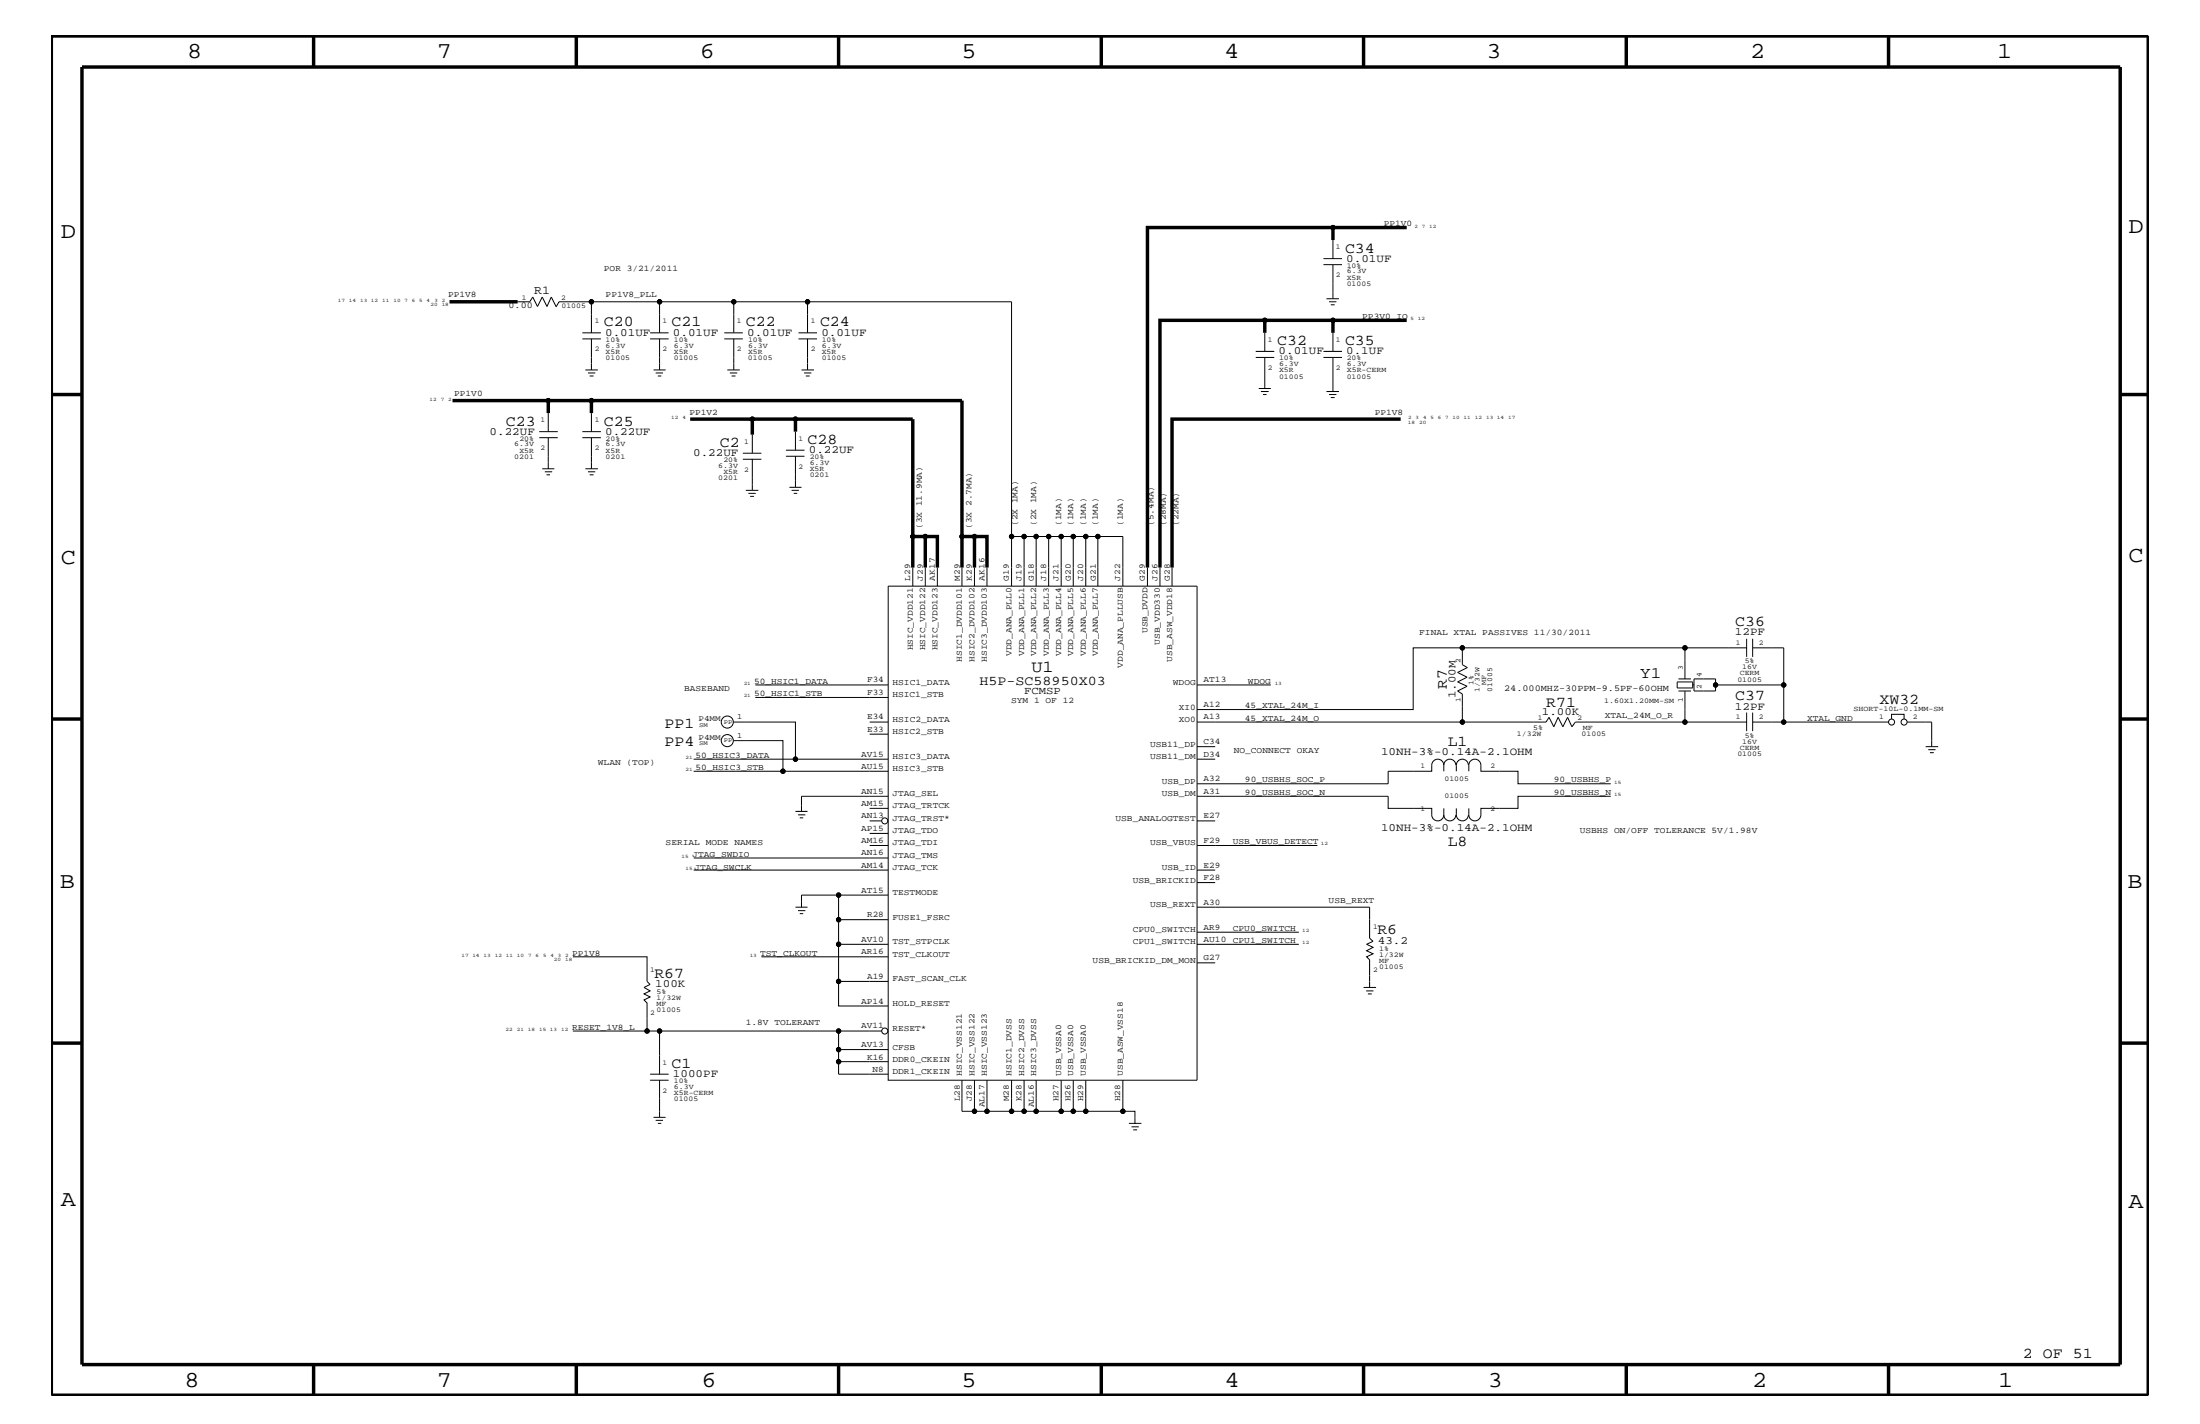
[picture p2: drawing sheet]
<svg xmlns="http://www.w3.org/2000/svg" width="432mm" height="279mm" viewBox="0 0 432 279" stroke-linecap="round" stroke-linejoin="round" font-family="sans-serif">
<g fill="none" stroke="#000" stroke-width=".2">
<path d="M101.6 59.2h2.4l.6-.9 .9 1.8 .9-1.8 1 1.8 .8-1.8 .9 1.8M116.1 59.2h13.4M144 59.2h-14.5v6.1M158.5 59.2h-14.5v6.1M259.8 51.9h3.6M259.8 50.7h3.6M260.4 58.6h2.4M260.9 59.2h1.4M261.2 59.8h.8M261.6 47.1v3.6M261.6 51.9v6.7M109.1 60.2l.6-1h6.4v6.1"/>
<path d="M114.3 66.5h3.6M114.3 65.3h3.6M114.9 72.6h2.4M115.4 73.2h1.4M115.7 73.8h.8M116.1 66.5v6.1M127.6 66.5h3.6M127.6 65.3h3.6M128.3 72.6h2.3M128.7 73.2h1.4M129.1 73.8h.7M129.5 66.5v6.1"/>
<path d="M142.2 66.5h3.6M142.2 65.3h3.6M142.7 72.6h2.5M143.3 73.2h1.4M143.6 73.8h.8M144 66.5v6.1M156.7 66.5h3.7M156.7 65.3h3.7M157.3 72.6h2.5M157.8 73.2h1.5M158.2 73.8h.7M158.5 65.3v-6.1h40v55.8"/>
<path d="M158.5 66.5v6.1M246.5 70.1h3.6M246.5 68.9h3.6M247.1 76.2h2.3M247.5 76.8h1.5M247.9 77.4h.7M248.2 65.3v3.6M248.2 70.1v6.1M259.8 70.1h3.6M259.8 68.9h3.6M260.4 76.8h2.4M260.9 77.4h1.4"/>
<path d="M261.2 78h.8M261.6 65.3v3.6M261.6 70.1v6.7M105.8 85.9h3.7M105.8 84.7h3.7M106.4 92h2.4M106.9 92.6h1.5M107.3 93.2h.7M107.6 81.1v3.6M107.6 85.9v6.1M114.3 85.9h3.6M114.3 84.7h3.6"/>
<path d="M114.9 92h2.4M115.4 92.6h1.4M115.7 93.2h.8M116.1 81.1v3.6M116.1 85.9v6.1M145.8 90.1h3.6M145.8 88.9h3.6M146.4 96.2h2.4M146.9 96.8h1.4M147.2 97.4h.8M147.7 85.3v3.6M147.7 90.1v6.1"/>
<path d="M154.3 89.5h3.6M154.3 88.3h3.6M154.9 95.6h2.4M155.4 96.2h1.4M155.8 96.8h.7M156.1 84.7v3.6M156.1 89.5v6.1M174.3 115h60.7v96.9h-60.7zM179.2 111.4v3.6M181.6 111.4v3.6M184 111.4v3.6M188.8 111.4v3.6"/>
<path d="M191.3 111.4v3.6M193.7 111.4v3.6M198.5 105.3h7.3M201 105.3v9.7M203.4 105.3v9.7M208.3 105.3h-2.5v9.7M210.7 105.3h-2.4v9.7M213.1 105.3h-2.4v9.7M215.5 115v-9.7h4.9v9.7M215.5 105.3h-2.4v9.7M225.2 111.4v3.6M227.7 111.4v3.6"/>
<path d="M230 111.4v3.6M148.3 134.4h26M148.3 136.8h26M235 134.4h14.4M287 127.1h-9.6v12.1h-42.4M288 131l-1.9 .9 1.9 1-1.9 .9 1.9 .8-1.9 1 .9 .6v5.5h16.4l.6-1 1 1.9 .8-1.9 .9 1.9 1-1.9 .8 1.9 .7-.9h33.6M329.2 133.8h3v1.2h-3zM329.4 135.6h2.5M329.4 133.2h2.5M330.7 127.1h-43.7v3.3l1 .6M330.7 135.6v6.1M332.2 134.4h.3"/>
<path d="M332.5 133.2h4.2v2.4h-4.2zM336.7 134.4h13.4M342.8 127.1h-12.1v6.1M342.8 125.3v3.6M342.8 139.8v3.7M344 125.3v3.6M344 139.8v3.7M344 127.1h6.1v7.3M350.1 134.4v7.3h20.6M136.1 151.3h17.6M136.1 149h20M144 141.7h12.1v7.3h18.2"/>
<path d="M144 145.3h9.7v6h20.6M156.1 159.2h2.4M156.6 159.9h1.5M170.7 141.7h3.6M170.7 144h3.6M170.7 158.6h3.6M174.3 156.2h-17v3M235 156.2h37.5v2.4h8.5v1.3a1.19 1.19 0 0 0 1.2 1.2 1.19 1.19 0 0 0 1.2-1.2M235 141.7h52M235 146.5h3.5M235 149h3.5M283.4 150.1a1.19 1.19 0 0 0-1.2-1.1 1.19 1.19 0 0 0-1.2 1.1v1.2h-8.5v2.5h-37.5"/>
<path d="M283.4 150.1a1.19 1.19 0 0 1 1.2-1.1 1.19 1.19 0 0 1 1.2 1.1M283.4 159.9a1.19 1.19 0 0 0 1.2 1.2 1.19 1.19 0 0 0 1.2-1.2M283.4 150.1v1.2M283.4 158.6v1.3M285.8 158.6v1.3a1.19 1.19 0 0 0 1.2 1.2 1.19 1.19 0 0 0 1.2-1.2M288.2 150.1a1.19 1.19 0 0 0-1.2-1.1 1.19 1.19 0 0 0-1.2 1.1v1.2M288.3 151.3v-1.2a1.19 1.19 0 0 1 1.2-1.1 1.19 1.19 0 0 1 1.2 1.1v1.2h7.2v2.5h18.2M316.1 156.2h-18.2v2.4h-7.2v1.3a1.19 1.19 0 0 1-1.2 1.2 1.19 1.19 0 0 1-1.2-1.2v-1.3M344 141.7h6.1M371.3 141.1v-.9h2.4v.9M374.3 141.7h4.8v4.8M378 146.5h2.4"/>
<path d="M378.5 147.1h1.4M378.8 147.7h.8M136.1 170.7h38.2M136.1 168.3h38.2M156.1 178h2.4M156.6 178.7h1.5M157 160.5h.6M157 179.3h.6M164.6 175.6v4.9h9.7M170.7 165.9h3.6M170.7 163.5h3.6M170.7 161.1h2.4"/>
<path d="M174.3 175.6h-17v2.4M235 178h33.8v6.1l.7 .6-1.3 .6 1.3 .6-1.3 .6 1.3 .6-1.3 .6 .6 .6v5.4M235 165.9h23.6M235 170.7h3.5M235 161.1h3.5M235 173.2h3.5M112.4 187.7h14.6v4.9l.6 .6-1.2 .5 1.2 .7-1.2 .6 1.2 .6-1.2 .6 .6 .6v5.5M149.4 187.7h24.9M164.6 180.5v4.8h9.7M164.6 185.3v7.3h9.7M164.6 192.6v4.8h9.7M235 185.3h19.9"/>
<path d="M235 182.9h19.9M235 188.9h3.5M267.6 193.7h2.5M268.1 194.4h1.5M268.5 195h.7M112.4 202.3h14.6M127 202.3h2.5v8.5M127.6 211.9h3.6M127.6 210.8h3.6M128.3 219.2h2.3M128.7 219.8h1.4M129.5 211.9v7.3"/>
<path d="M129.5 202.3h43.6M164.6 208.3v2.5h9.7M164.6 202.3v3.6M174.3 205.9h-9.7v2.4h9.7M188.8 211.9v6.1h2.5M191.3 211.9v6.1h2.4M193.7 211.9v6.1h4.8M198.5 211.9v6.1M198.5 218h2.5M201 211.9v6.1h2.4M203.4 211.9v6.1h4.9M208.3 211.9v6.1"/>
<path d="M208.3 218h2.4M210.7 211.9v6.1h2.4M213.1 211.9v6.1h7.3M220.4 211.9v6.1h2.4v2.4M129.1 220.4h.7M221.6 220.4h2.4M222.1 221.1h1.4M222.4 221.7h.8"/>
<circle cx="116.1" cy="59.2" r=".42"/>
<circle cx="129.5" cy="59.2" r=".42"/>
<circle cx="144" cy="59.2" r=".42"/>
<circle cx="158.5" cy="59.2" r=".42"/>
<circle cx="261.6" cy="44.6" r=".42"/>
<circle cx="107.6" cy="78.6" r=".42"/>
<circle cx="116.1" cy="78.6" r=".42"/>
<circle cx="248.2" cy="62.9" r=".42"/>
<circle cx="261.6" cy="62.9" r=".42"/>
<circle cx="147.7" cy="82.2" r=".42"/>
<circle cx="156.1" cy="82.2" r=".42"/>
<circle cx="179.2" cy="105.3" r=".42"/>
<circle cx="181.6" cy="105.3" r=".42"/>
<circle cx="188.8" cy="105.3" r=".42"/>
<circle cx="191.3" cy="105.3" r=".42"/>
<circle cx="198.5" cy="105.3" r=".42"/>
<circle cx="201" cy="105.3" r=".42"/>
<circle cx="203.4" cy="105.3" r=".42"/>
<circle cx="205.8" cy="105.3" r=".42"/>
<circle cx="208.3" cy="105.3" r=".42"/>
<circle cx="210.7" cy="105.3" r=".42"/>
<circle cx="213.1" cy="105.3" r=".42"/>
<circle cx="215.5" cy="105.3" r=".42"/>
<circle cx="287" cy="127.1" r=".42"/>
<circle cx="330.7" cy="127.1" r=".42"/>
<circle cx="336.7" cy="134.4" r=".42"/>
<circle cx="350.1" cy="134.4" r=".42"/>
<circle cx="142.7" cy="141.7" r="1.19"/>
<circle cx="142.7" cy="145.3" r="1.19"/>
<circle cx="153.7" cy="151.3" r=".42"/>
<circle cx="156.1" cy="149" r=".42"/>
<circle cx="287" cy="141.7" r=".42"/>
<circle cx="330.7" cy="141.7" r=".42"/>
<circle cx="350.1" cy="141.7" r=".42"/>
<circle cx="371.3" cy="141.7" r=".59"/>
<circle cx="373.7" cy="141.7" r=".59"/>
<circle cx="164.6" cy="175.6" r=".42"/>
<circle cx="173.7" cy="161.1" r=".59"/>
<circle cx="164.6" cy="180.5" r=".42"/>
<circle cx="164.6" cy="192.6" r=".42"/>
<circle cx="164.6" cy="185.3" r=".42"/>
<circle cx="127" cy="202.3" r=".42"/>
<circle cx="129.5" cy="202.3" r=".42"/>
<circle cx="164.6" cy="208.3" r=".42"/>
<circle cx="164.6" cy="202.3" r=".42"/>
<circle cx="164.6" cy="205.9" r=".42"/>
<circle cx="173.7" cy="202.3" r=".59"/>
<circle cx="191.3" cy="218" r=".42"/>
<circle cx="193.7" cy="218" r=".42"/>
<circle cx="198.5" cy="218" r=".42"/>
<circle cx="201" cy="218" r=".42"/>
<circle cx="203.4" cy="218" r=".42"/>
<circle cx="208.3" cy="218" r=".42"/>
<circle cx="210.7" cy="218" r=".42"/>
<circle cx="213.1" cy="218" r=".42"/>
<circle cx="220.4" cy="218" r=".42"/>
</g>
<g fill="none" stroke="#000" stroke-width=".68" stroke-linecap="butt">
<path d="M10.1 7.1h411.5v266.7h-411.5zM16.1 13.2h400v254.5h-400zM61.6 7.1v6.1M113.1 7.1v6.1M164.6 7.1v6.1M216.2 7.1v6.1M267.6 7.1v6.1M319.2 7.1v6.1M370.7 7.1v6.1M88.2 59.2h13.4M261.6 44.6v2.5M276.1 44.6h-50.9v66.8"/>
<path d="M10.1 77.4h6M88.8 78.6h18.8M116.1 78.6h72.7v32.8M248.2 65.3v-2.4h-20.5v48.5M248.2 62.9h13.4M276.1 62.9h-14.5v2.4M416.1 77.4h5.5M107.6 81.1v-2.5h8.5v2.5M135.5 82.2h12.2M156.1 84.7v-2.5h-8.4v3.1M156.1 82.2h23.1v29.2M274.9 82.2h-44.9v29.2"/>
<path d="M179.2 105.3h2.4M181.6 111.4v-6.1h2.4v6.1M188.8 105.3h2.5v6.1M191.3 105.3h2.4v6.1M10.1 141.1h6M416.1 141.1h5.5M10.1 204.7h6M416.1 204.7h5.5M61.6 267.7v6.1M113.1 267.7v6.1M164.6 267.7v6.1M216.2 268v5.8"/>
<path d="M267.6 267.7v6.1M319.2 267.7v6.1M370.7 267.7v6.1"/>
</g>
<g fill="#000">
<circle cx="116.1" cy="59.2" r=".42"/>
<circle cx="129.5" cy="59.2" r=".42"/>
<circle cx="144" cy="59.2" r=".42"/>
<circle cx="158.5" cy="59.2" r=".42"/>
<circle cx="261.6" cy="44.6" r=".42"/>
<circle cx="107.6" cy="78.6" r=".42"/>
<circle cx="116.1" cy="78.6" r=".42"/>
<circle cx="248.2" cy="62.9" r=".42"/>
<circle cx="261.6" cy="62.9" r=".42"/>
<circle cx="147.7" cy="82.2" r=".42"/>
<circle cx="156.1" cy="82.2" r=".42"/>
<circle cx="179.2" cy="105.3" r=".42"/>
<circle cx="181.6" cy="105.3" r=".42"/>
<circle cx="188.8" cy="105.3" r=".42"/>
<circle cx="191.3" cy="105.3" r=".42"/>
<circle cx="198.5" cy="105.3" r=".42"/>
<circle cx="201" cy="105.3" r=".42"/>
<circle cx="203.4" cy="105.3" r=".42"/>
<circle cx="205.8" cy="105.3" r=".42"/>
<circle cx="208.3" cy="105.3" r=".42"/>
<circle cx="210.7" cy="105.3" r=".42"/>
<circle cx="213.1" cy="105.3" r=".42"/>
<circle cx="215.5" cy="105.3" r=".42"/>
<circle cx="287" cy="127.1" r=".42"/>
<circle cx="330.7" cy="127.1" r=".42"/>
<circle cx="336.7" cy="134.4" r=".42"/>
<circle cx="350.1" cy="134.4" r=".42"/>
<circle cx="153.7" cy="151.3" r=".42"/>
<circle cx="156.1" cy="149" r=".42"/>
<circle cx="287" cy="141.7" r=".42"/>
<circle cx="330.7" cy="141.7" r=".42"/>
<circle cx="350.1" cy="141.7" r=".42"/>
<circle cx="164.6" cy="175.6" r=".42"/>
<circle cx="164.6" cy="180.5" r=".42"/>
<circle cx="164.6" cy="192.6" r=".42"/>
<circle cx="164.6" cy="185.3" r=".42"/>
<circle cx="127" cy="202.3" r=".42"/>
<circle cx="129.5" cy="202.3" r=".42"/>
<circle cx="164.6" cy="208.3" r=".42"/>
<circle cx="164.6" cy="202.3" r=".42"/>
<circle cx="164.6" cy="205.9" r=".42"/>
<circle cx="191.3" cy="218" r=".42"/>
<circle cx="193.7" cy="218" r=".42"/>
<circle cx="198.5" cy="218" r=".42"/>
<circle cx="201" cy="218" r=".42"/>
<circle cx="203.4" cy="218" r=".42"/>
<circle cx="208.3" cy="218" r=".42"/>
<circle cx="210.7" cy="218" r=".42"/>
<circle cx="213.1" cy="218" r=".42"/>
<circle cx="220.4" cy="218" r=".42"/>
</g>
<g font-size="4.5">
<text x="36.7" y="11.5">8</text>
<text x="85.8" y="11.5">7</text>
<text x="137.3" y="11.5">6</text>
<text x="188.7" y="11.5">5</text>
<text x="240.3" y="11.5">4</text>
<text x="291.8" y="11.5">3</text>
<text x="343.5" y="11.5">2</text>
<text x="392" y="11.5">1</text>
<text x="11.9" y="46.8">D</text>
<text x="417.7" y="45.7">D</text>
<text x="11.9" y="110.6">C</text>
<text x="417.7" y="110.3">C</text>
<text x="11.8" y="174.3">B</text>
<text x="417.6" y="174.2">B</text>
<text x="11.9" y="236.7">A</text>
<text x="417.7" y="237.1">A</text>
<text x="36.2" y="272.1">8</text>
<text x="85.8" y="272.1">7</text>
<text x="137.7" y="272.1">6</text>
<text x="188.7" y="272.1">5</text>
<text x="240.4" y="272.1">4</text>
<text x="292" y="272.1">3</text>
<text x="343.9" y="272.1">2</text>
<text x="392.2" y="272.1">1</text>
</g>
<text font-size="3.3" x="202.4" y="131.9">U1</text>
<text font-size="3.1" x="321.9" y="133">Y1</text>
<g font-size="3">
<text x="264" y="49.6">C34</text>
<text x="118.5" y="64">C20</text>
<text x="131.8" y="64">C21</text>
<text x="146.4" y="64">C22</text>
<text x="161" y="64">C24</text>
<text x="250.7" y="67.7">C32</text>
<text x="264" y="67.7">C35</text>
<text x="99.3" y="83.5">C23</text>
<text x="118.5" y="83.5">C25</text>
<text x="141.3" y="87.7">C2</text>
<text x="158.5" y="87.1">C28</text>
<text x="340.6" y="122.9">C36</text>
<text x="284" y="135.2" transform="rotate(-90 284 135.2)">R7</text>
<text x="340.6" y="137.4">C37</text>
<text x="130.4" y="142.8">PP1</text>
<text x="303.5" y="138.6">R71</text>
<text x="368.9" y="138.1">XW32</text>
<text x="130.4" y="146.4">PP4</text>
<text x="284.1" y="146.4">L1</text>
<text x="284.1" y="166.1">L8</text>
<text x="270.3" y="183.3">R6</text>
<text x="128.4" y="191.9">R67</text>
<text x="131.8" y="209.6">C1</text>
<text x="397" y="266.5">2 OF 51</text>
</g>
<text font-size="2.6" x="192.2" y="134.4">H5P-SC58950X03</text>
<text font-size="2.4" x="104.9" y="57.8">R1</text>
<g font-size="2.2">
<text x="264.2" y="51.3">0.01UF</text>
<text x="118.8" y="65.9">0.01UF</text>
<text x="132.1" y="65.9">0.01UF</text>
<text x="146.6" y="65.9">0.01UF</text>
<text x="161.2" y="65.9">0.01UF</text>
<text x="251" y="69.5">0.01UF</text>
<text x="264.2" y="69.5">0.1UF</text>
<text x="96.1" y="85.3">0.22UF</text>
<text x="118.8" y="85.3">0.22UF</text>
<text x="136.1" y="89.5">0.22UF</text>
<text x="158.8" y="88.9">0.22UF</text>
<text x="340.5" y="124.7">12PF</text>
<text x="285.7" y="137" transform="rotate(-90 285.7 137)">1.00M</text>
<text x="302.6" y="140.3">1.00K</text>
<text x="340.5" y="139.2">12PF</text>
<text x="271.1" y="148.1">10NH-3%-0.14A-2.1OHM</text>
<text x="271.1" y="163.1">10NH-3%-0.14A-2.1OHM</text>
<text x="270.4" y="185.2">43.2</text>
<text x="128.6" y="193.7">100K</text>
<text x="132.1" y="211.4">1000PF</text>
</g>
<text font-size="2.1" x="201" y="136.2">FCMSP</text>
<g font-size="1.8">
<text x="99.8" y="60.4">0.00</text>
<text x="295.2" y="135.6">24.000MHZ-30PPM-9.5PF-60OHM</text>
</g>
<g font-size="1.7">
<text x="271.6" y="44.4">PP1V0</text>
<text x="118.5" y="53.2">POR 3/21/2011</text>
<text x="88" y="58.4">PP1V8</text>
<text x="118.9" y="58.4">PP1V8_PLL</text>
<text x="267.4" y="62.6">PP3V0_IO</text>
<text x="89.2" y="77.8">PP1V0</text>
<text x="135.3" y="81.4">PP1V2</text>
<text x="269.8" y="81.4">PP1V8</text>
<text x="180.9" y="103.8" transform="rotate(-90 180.9 103.8)">(3X 11.9MA)</text>
<text x="190.7" y="103.8" transform="rotate(-90 190.7 103.8)">(3X 2.7MA)</text>
<text x="199.7" y="103.2" transform="rotate(-90 199.7 103.2)">(2X 1MA)</text>
<text x="203.4" y="103.2" transform="rotate(-90 203.4 103.2)">(2X 1MA)</text>
<text x="208.3" y="103.2" transform="rotate(-90 208.3 103.2)">(1MA)</text>
<text x="210.7" y="103.2" transform="rotate(-90 210.7 103.2)">(1MA)</text>
<text x="213.1" y="103.2" transform="rotate(-90 213.1 103.2)">(1MA)</text>
<text x="215.5" y="103.2" transform="rotate(-90 215.5 103.2)">(1MA)</text>
<text x="220.4" y="103.2" transform="rotate(-90 220.4 103.2)">(1MA)</text>
<text x="226.4" y="103.2" transform="rotate(-90 226.4 103.2)">(5.4MA)</text>
<text x="228.9" y="103.2" transform="rotate(-90 228.9 103.2)">(28MA)</text>
<text x="231.3" y="103.2" transform="rotate(-90 231.3 103.2)">(22MA)</text>
<text x="178.6" y="113.9" transform="rotate(-90 178.6 113.9)">L29</text>
<text x="181.1" y="113.9" transform="rotate(-90 181.1 113.9)">J29</text>
<text x="183.5" y="113.9" transform="rotate(-90 183.5 113.9)">AK17</text>
<text x="188.4" y="113.9" transform="rotate(-90 188.4 113.9)">M29</text>
<text x="190.8" y="113.9" transform="rotate(-90 190.8 113.9)">K29</text>
<text x="193.2" y="113.9" transform="rotate(-90 193.2 113.9)">AK16</text>
<text x="198" y="113.9" transform="rotate(-90 198 113.9)">G19</text>
<text x="200.5" y="113.9" transform="rotate(-90 200.5 113.9)">J19</text>
<text x="202.9" y="113.9" transform="rotate(-90 202.9 113.9)">G18</text>
<text x="205.3" y="113.9" transform="rotate(-90 205.3 113.9)">J18</text>
<text x="207.8" y="113.9" transform="rotate(-90 207.8 113.9)">J21</text>
<text x="210.1" y="113.9" transform="rotate(-90 210.1 113.9)">G20</text>
<text x="212.6" y="113.9" transform="rotate(-90 212.6 113.9)">J20</text>
<text x="215.1" y="113.9" transform="rotate(-90 215.1 113.9)">G21</text>
<text x="219.9" y="113.9" transform="rotate(-90 219.9 113.9)">J22</text>
<text x="224.7" y="113.9" transform="rotate(-90 224.7 113.9)">G29</text>
<text x="227.2" y="113.9" transform="rotate(-90 227.2 113.9)">J26</text>
<text x="229.6" y="113.9" transform="rotate(-90 229.6 113.9)">G28</text>
<text x="225.2" y="124.2" transform="rotate(-90 225.2 124.2)">USB_DVDD</text>
<text x="278.6" y="124.7">FINAL XTAL PASSIVES 11/30/2011</text>
<text x="179.2" y="127.6" transform="rotate(-90 179.2 127.6)">HSIC_VDD121</text>
<text x="181.6" y="127.6" transform="rotate(-90 181.6 127.6)">HSIC_VDD122</text>
<text x="184" y="127.6" transform="rotate(-90 184 127.6)">HSIC_VDD123</text>
<text x="188.8" y="129.8" transform="rotate(-90 188.8 129.8)">HSIC1_DVDD101</text>
<text x="191.3" y="129.8" transform="rotate(-90 191.3 129.8)">HSIC2_DVDD102</text>
<text x="193.7" y="129.8" transform="rotate(-90 193.7 129.8)">HSIC3_DVDD103</text>
<text x="198.5" y="128.7" transform="rotate(-90 198.5 128.7)">VDD_ANA_PLL0</text>
<text x="201" y="128.7" transform="rotate(-90 201 128.7)">VDD_ANA_PLL1</text>
<text x="203.4" y="128.7" transform="rotate(-90 203.4 128.7)">VDD_ANA_PLL2</text>
<text x="205.8" y="128.7" transform="rotate(-90 205.8 128.7)">VDD_ANA_PLL3</text>
<text x="208.3" y="128.7" transform="rotate(-90 208.3 128.7)">VDD_ANA_PLL4</text>
<text x="210.7" y="128.7" transform="rotate(-90 210.7 128.7)">VDD_ANA_PLL5</text>
<text x="213.1" y="128.7" transform="rotate(-90 213.1 128.7)">VDD_ANA_PLL6</text>
<text x="215.5" y="128.7" transform="rotate(-90 215.5 128.7)">VDD_ANA_PLL7</text>
<text x="220.4" y="131" transform="rotate(-90 220.4 131)">VDD_ANA_PLLUSB</text>
<text x="227.7" y="126.5" transform="rotate(-90 227.7 126.5)">USB_VDD330</text>
<text x="230" y="129.8" transform="rotate(-90 230 129.8)">USB_ASW_VDD18</text>
<text x="134.3" y="135.6">BASEBAND</text>
<text x="148" y="134.1">50_HSIC1_DATA</text>
<text x="148" y="136.6">50_HSIC1_STB</text>
<text x="170.2" y="133.9">F34</text>
<text x="170.2" y="136.3">F33</text>
<text x="175.2" y="134.4">HSIC1_DATA</text>
<text x="175.2" y="136.8">HSIC1_STB</text>
<text x="198.5" y="137.9">SYM 1 OF 12</text>
<text x="230.2" y="134.4">WDOG</text>
<text x="236.2" y="133.9">AT13</text>
<text x="244.9" y="134.1">WDOG</text>
<text x="170.2" y="141.2">E34</text>
<text x="170.2" y="143.6">E33</text>
<text x="175.2" y="141.7">HSIC2_DATA</text>
<text x="231.4" y="139.2">XI0</text>
<text x="231.4" y="141.7">XO0</text>
<text x="236.2" y="138.7">A12</text>
<text x="236.2" y="141.2">A13</text>
<text x="244.3" y="139">45_XTAL_24M_I</text>
<text x="244.3" y="141.4">45_XTAL_24M_O</text>
<text x="315" y="140.8">XTAL_24M_O_R</text>
<text x="354.7" y="141.4">XTAL_GND</text>
<text x="136.5" y="148.7">50_HSIC3_DATA</text>
<text x="169" y="148.4">AV15</text>
<text x="175.2" y="149">HSIC3_DATA</text>
<text x="175.2" y="144">HSIC2_STB</text>
<text x="225.7" y="149">USB11_DM</text>
<text x="225.7" y="146.5">USB11_DP</text>
<text x="236.2" y="148.4">D34</text>
<text x="236.2" y="146">C34</text>
<text x="242.1" y="147.7">NO_CONNECT OKAY</text>
<text x="117.3" y="150.1">WLAN (TOP)</text>
<text x="136.5" y="151.1">50_HSIC3_STB</text>
<text x="169" y="150.9">AU15</text>
<text x="169" y="155.7">AN15</text>
<text x="175.2" y="151.3">HSIC3_STB</text>
<text x="228" y="153.8">USB_DP</text>
<text x="236.2" y="155.7">A31</text>
<text x="236.2" y="153.3">A32</text>
<text x="244.3" y="153.5">90_USBHS_SOC_P</text>
<text x="244.3" y="156">90_USBHS_SOC_N</text>
<text x="305" y="153.5">90_USBHS_P</text>
<text x="305" y="156">90_USBHS_N</text>
<text x="169" y="160.6">AN13</text>
<text x="169" y="158.2">AM15</text>
<text x="175.2" y="161.1">JTAG_TRST*</text>
<text x="175.2" y="158.6">JTAG_TRTCK</text>
<text x="175.2" y="156.2">JTAG_SEL</text>
<text x="218.9" y="161.1">USB_ANALOGTEST</text>
<text x="228" y="156.2">USB_DM</text>
<text x="236.2" y="160.6">E27</text>
<text x="130.6" y="165.9">SERIAL MODE NAMES</text>
<text x="169" y="165.4">AM16</text>
<text x="169" y="163">AP15</text>
<text x="169" y="167.8">AN16</text>
<text x="175.2" y="163.5">JTAG_TDO</text>
<text x="175.2" y="165.9">JTAG_TDI</text>
<text x="225.7" y="165.9">USB_VBUS</text>
<text x="236.2" y="165.4">F29</text>
<text x="242" y="165.6">USB_VBUS_DETECT</text>
<text x="310" y="163.5">USBHS ON/OFF TOLERANCE 5V/1.98V</text>
<text x="135.9" y="168.1">JTAG_SWDIO</text>
<text x="136.3" y="170.6">JTAG_SWCLK</text>
<text x="169" y="170.3">AM14</text>
<text x="175.2" y="170.7">JTAG_TCK</text>
<text x="175.2" y="168.3">JTAG_TMS</text>
<text x="222.3" y="173.2">USB_BRICKID</text>
<text x="228" y="170.7">USB_ID</text>
<text x="236.2" y="172.7">F28</text>
<text x="236.2" y="170.3">E29</text>
<text x="169" y="175.1">AT15</text>
<text x="170.2" y="179.9">R28</text>
<text x="175.2" y="175.6">TESTMODE</text>
<text x="225.7" y="178">USB_REXT</text>
<text x="236.2" y="177.6">A30</text>
<text x="260.8" y="177.2">USB_REXT</text>
<text x="169" y="184.9">AV10</text>
<text x="175.2" y="185.3">TST_STPCLK</text>
<text x="175.2" y="180.5">FUSE1_FSRC</text>
<text x="222.3" y="182.9">CPU0_SWITCH</text>
<text x="222.3" y="185.3">CPU1_SWITCH</text>
<text x="236.2" y="184.9">AU10</text>
<text x="236.2" y="182.4">AR9</text>
<text x="242" y="185">CPU1_SWITCH</text>
<text x="242" y="182.7">CPU0_SWITCH</text>
<text x="112.3" y="187.5">PP1V8</text>
<text x="149.2" y="187.5">TST_CLKOUT</text>
<text x="169" y="187.2">AR16</text>
<text x="175.2" y="187.7">TST_CLKOUT</text>
<text x="214.5" y="188.9">USB_BRICKID_DM_MON</text>
<text x="236.2" y="188.4">G27</text>
<text x="169" y="197">AP14</text>
<text x="170.2" y="192.1">A19</text>
<text x="175.2" y="197.4">HOLD_RESET</text>
<text x="175.2" y="192.6">FAST_SCAN_CLK</text>
<text x="112.3" y="202">RESET_1V8_L</text>
<text x="146.4" y="201">1.8V TOLERANT</text>
<text x="169" y="201.8">AV11</text>
<text x="175.2" y="202.3">RESET*</text>
<text x="169" y="205.4">AV13</text>
<text x="170.2" y="207.9">K16</text>
<text x="175.2" y="208.3">DDR0_CKEIN</text>
<text x="175.2" y="205.9">CFSB</text>
<text x="171.3" y="210.3">N8</text>
<text x="175.2" y="210.8">DDR1_CKEIN</text>
<text x="188.8" y="211.1" transform="rotate(-90 188.8 211.1)">HSIC_VSS121</text>
<text x="191.3" y="211.1" transform="rotate(-90 191.3 211.1)">HSIC_VSS122</text>
<text x="193.7" y="211.1" transform="rotate(-90 193.7 211.1)">HSIC_VSS123</text>
<text x="198.5" y="211.1" transform="rotate(-90 198.5 211.1)">HSIC1_DVSS</text>
<text x="201" y="211.1" transform="rotate(-90 201 211.1)">HSIC2_DVSS</text>
<text x="203.4" y="211.1" transform="rotate(-90 203.4 211.1)">HSIC3_DVSS</text>
<text x="208.3" y="211.1" transform="rotate(-90 208.3 211.1)">USB_VSSA0</text>
<text x="210.7" y="211.1" transform="rotate(-90 210.7 211.1)">USB_VSSA0</text>
<text x="213.1" y="211.1" transform="rotate(-90 213.1 211.1)">USB_VSSA0</text>
<text x="220.4" y="211.1" transform="rotate(-90 220.4 211.1)">USB_ASW_VSS18</text>
<text x="188.4" y="216.1" transform="rotate(-90 188.4 216.1)">L28</text>
<text x="190.8" y="216.1" transform="rotate(-90 190.8 216.1)">J28</text>
<text x="193.2" y="217.3" transform="rotate(-90 193.2 217.3)">AL17</text>
<text x="198" y="216.1" transform="rotate(-90 198 216.1)">M28</text>
<text x="200.5" y="216.1" transform="rotate(-90 200.5 216.1)">K28</text>
<text x="202.9" y="217.3" transform="rotate(-90 202.9 217.3)">AL16</text>
<text x="207.8" y="216.1" transform="rotate(-90 207.8 216.1)">H27</text>
<text x="210.1" y="216.1" transform="rotate(-90 210.1 216.1)">H26</text>
<text x="212.6" y="216.1" transform="rotate(-90 212.6 216.1)">H29</text>
<text x="219.9" y="216.1" transform="rotate(-90 219.9 216.1)">H28</text>
</g>
<g font-size="1.6">
<text x="137.1" y="141.5">P4MM</text>
<text x="144.7" y="141.2">1</text>
<text x="137.1" y="145.1">P4MM</text>
<text x="144.7" y="144.8">1</text>
</g>
<g font-size="1.4">
<text x="262.2" y="48.9">1</text>
<text x="264.3" y="52.5">10%</text>
<text x="264.3" y="53.6">6.3V</text>
<text x="102.4" y="58.9">1</text>
<text x="110.2" y="58.9">2</text>
<text x="262.2" y="54.4">2</text>
<text x="264.3" y="54.9">X5R</text>
<text x="264.3" y="56.1">01005</text>
<text x="110.2" y="60.4">01005</text>
<text x="116.8" y="63.4">1</text>
<text x="130" y="63.4">1</text>
<text x="144.6" y="63.4">1</text>
<text x="159.2" y="63.4">1</text>
<text x="116.8" y="68.9">2</text>
<text x="118.9" y="70.6">01005</text>
<text x="118.9" y="68.2">6.3V</text>
<text x="118.9" y="67.1">10%</text>
<text x="118.9" y="69.4">X5R</text>
<text x="130" y="68.9">2</text>
<text x="132.2" y="67.1">10%</text>
<text x="132.2" y="69.4">X5R</text>
<text x="132.2" y="70.6">01005</text>
<text x="132.2" y="68.2">6.3V</text>
<text x="144.6" y="68.9">2</text>
<text x="146.8" y="70.6">01005</text>
<text x="146.8" y="68.2">6.3V</text>
<text x="146.8" y="67.1">10%</text>
<text x="146.8" y="69.4">X5R</text>
<text x="159.2" y="68.9">2</text>
<text x="161.3" y="70.6">01005</text>
<text x="161.3" y="67.1">10%</text>
<text x="161.3" y="68.2">6.3V</text>
<text x="161.3" y="69.4">X5R</text>
<text x="248.8" y="67.1">1</text>
<text x="251" y="70.7">10%</text>
<text x="251" y="71.8">6.3V</text>
<text x="262.2" y="67.1">1</text>
<text x="264.3" y="70.7">20%</text>
<text x="264.3" y="71.8">6.3V</text>
<text x="248.8" y="72.6">2</text>
<text x="251" y="74.3">01005</text>
<text x="251" y="73">X5R</text>
<text x="262.2" y="72.6">2</text>
<text x="264.3" y="73">X5R-CERM</text>
<text x="264.3" y="74.3">01005</text>
<text x="106.1" y="82.8">1</text>
<text x="116.8" y="82.8">1</text>
<text x="100.9" y="87.6">6.3V</text>
<text x="101.9" y="88.8">X5R</text>
<text x="101.9" y="86.5">20%</text>
<text x="106.1" y="88.3">2</text>
<text x="116.8" y="88.3">2</text>
<text x="118.9" y="87.6">6.3V</text>
<text x="118.9" y="88.8">X5R</text>
<text x="118.9" y="86.5">20%</text>
<text x="146.1" y="87.1">1</text>
<text x="156.7" y="86.5">1</text>
<text x="100.9" y="90">0201</text>
<text x="118.9" y="90">0201</text>
<text x="141" y="91.8">6.3V</text>
<text x="141" y="94.3">0201</text>
<text x="142" y="93.1">X5R</text>
<text x="142" y="90.7">20%</text>
<text x="146.1" y="92.6">2</text>
<text x="156.7" y="92">2</text>
<text x="158.9" y="92.4">X5R</text>
<text x="158.9" y="90.1">20%</text>
<text x="158.9" y="93.7">0201</text>
<text x="158.9" y="91.2">6.3V</text>
<text x="286.7" y="130" transform="rotate(-90 286.7 130)">2</text>
<text x="330.3" y="131.5" transform="rotate(-90 330.3 131.5)">3</text>
<text x="340.7" y="126.5">1</text>
<text x="342" y="131.3">16V</text>
<text x="342.4" y="130.2">5%</text>
<text x="345.2" y="126.5">2</text>
<text x="286.7" y="137.8" transform="rotate(-90 286.7 137.8)">1</text>
<text x="289.2" y="134.4" transform="rotate(-90 289.2 134.4)">1%</text>
<text x="290.4" y="135.8" transform="rotate(-90 290.4 135.8)">1/32W</text>
<text x="291.7" y="134.4" transform="rotate(-90 291.7 134.4)">MF</text>
<text x="292.9" y="135.8" transform="rotate(-90 292.9 135.8)">01005</text>
<text x="314.9" y="137.9">1.60X1.20MM-SM</text>
<text x="330.3" y="137.7" transform="rotate(-90 330.3 137.7)">1</text>
<text x="333.9" y="135.2" transform="rotate(-90 333.9 135.2)">2</text>
<text x="333.9" y="132.8" transform="rotate(-90 333.9 132.8)">4</text>
<text x="341" y="133.8">01005</text>
<text x="341.5" y="132.5">CERM</text>
<text x="300.9" y="143.2">5%</text>
<text x="301.8" y="141.3">1</text>
<text x="309.6" y="141.3">2</text>
<text x="310.7" y="143.2">MF</text>
<text x="340.7" y="141.1">1</text>
<text x="345.2" y="141.1">2</text>
<text x="363.8" y="139.5">SHORT-10L-0.1MM-SM</text>
<text x="368.9" y="141.2">1</text>
<text x="375.5" y="141.2">2</text>
<text x="297.7" y="144.5">1/32W</text>
<text x="310.4" y="144.5">01005</text>
<text x="341" y="148.4">01005</text>
<text x="341.5" y="147.1">CERM</text>
<text x="342" y="145.9">16V</text>
<text x="342.4" y="144.7">5%</text>
<text x="278.8" y="150.7">1</text>
<text x="283.5" y="153.3">01005</text>
<text x="292.5" y="150.7">2</text>
<text x="278.8" y="159.2">1</text>
<text x="283.5" y="156.7">01005</text>
<text x="292.5" y="159.2">2</text>
<text x="269.5" y="182.2">1</text>
<text x="127.6" y="190.8">1</text>
<text x="269.5" y="190.8">2</text>
<text x="270.7" y="188.9">MF</text>
<text x="270.7" y="186.5">1%</text>
<text x="270.7" y="187.7">1/32W</text>
<text x="270.7" y="190.2">01005</text>
<text x="128.9" y="197.4">MF</text>
<text x="128.9" y="195">5%</text>
<text x="128.9" y="196.2">1/32W</text>
<text x="127.6" y="199.2">2</text>
<text x="128.9" y="198.7">01005</text>
<text x="130" y="208.9">1</text>
<text x="130" y="214.4">2</text>
<text x="132.2" y="212.5">10%</text>
<text x="132.2" y="213.6">6.3V</text>
<text x="132.2" y="214.9">X5R-CERM</text>
<text x="132.2" y="216.1">01005</text>
</g>
<g font-size="1.3">
<text x="137.2" y="142.6">SM</text>
<text x="142.1" y="142">PP</text>
<text x="137.2" y="146.2">SM</text>
<text x="142.1" y="145.7">PP</text>
</g>
<g font-size="1">
<text x="277.6" y="44.6">2</text>
<text x="279.1" y="44.6">7</text>
<text x="280.5" y="44.6">12</text>
<text x="66.3" y="59.2">17</text>
<text x="68.5" y="59.2">14</text>
<text x="70.7" y="59.2">13 12</text>
<text x="75" y="59.2">11</text>
<text x="77.2" y="59.2">10</text>
<text x="79.4" y="59.2">7</text>
<text x="80.9" y="59.2">6</text>
<text x="82.3" y="59.2">5</text>
<text x="83.7" y="59.2">4</text>
<text x="85.3" y="59.2">3</text>
<text x="86.7" y="59.2">2</text>
<text x="84.5" y="60.1">20</text>
<text x="86.7" y="60.1">18</text>
<text x="276.9" y="62.9">5</text>
<text x="278.3" y="62.9">12</text>
<text x="84.3" y="78.6">12</text>
<text x="86.5" y="78.6">7</text>
<text x="88" y="78.6">2</text>
<text x="131.7" y="82.2">12</text>
<text x="133.9" y="82.2">4</text>
<text x="276.4" y="83.2">18</text>
<text x="276.4" y="82.2">2</text>
<text x="277.8" y="82.2">3</text>
<text x="278.6" y="83.2">20</text>
<text x="279.3" y="82.2">4</text>
<text x="280.8" y="82.2">5</text>
<text x="282.2" y="82.2">6</text>
<text x="283.6" y="82.2">7</text>
<text x="285.1" y="82.2">10</text>
<text x="287.3" y="82.2">11</text>
<text x="289.5" y="82.2">12</text>
<text x="291.7" y="82.2">13 14</text>
<text x="296" y="82.2">17</text>
<text x="146" y="134.4">21</text>
<text x="146" y="136.8">21</text>
<text x="250.2" y="134.4">13</text>
<text x="134.5" y="149">21</text>
<text x="134.5" y="151.3">21</text>
<text x="316.8" y="153.8">15</text>
<text x="316.8" y="156.2">15</text>
<text x="259.2" y="165.9">12</text>
<text x="133.8" y="168.3">15</text>
<text x="134.5" y="170.7">15</text>
<text x="255.6" y="182.9">12</text>
<text x="255.6" y="185.3">12</text>
<text x="90.6" y="187.7">17 14</text>
<text x="94.9" y="187.7">13</text>
<text x="97.1" y="187.7">12</text>
<text x="99.3" y="187.7">11 10</text>
<text x="103.6" y="187.7">7</text>
<text x="105.1" y="187.7">6</text>
<text x="106.6" y="187.7">5</text>
<text x="108" y="187.7">4</text>
<text x="108.7" y="188.6">20</text>
<text x="109.5" y="187.7">3</text>
<text x="110.9" y="188.6">18</text>
<text x="110.9" y="187.7">2</text>
<text x="147.2" y="187.7">13</text>
<text x="99.2" y="202.3">22</text>
<text x="101.4" y="202.3">21</text>
<text x="103.6" y="202.3">18</text>
<text x="105.8" y="202.3">15 13</text>
<text x="110.2" y="202.3">12</text>
</g>
</svg>
